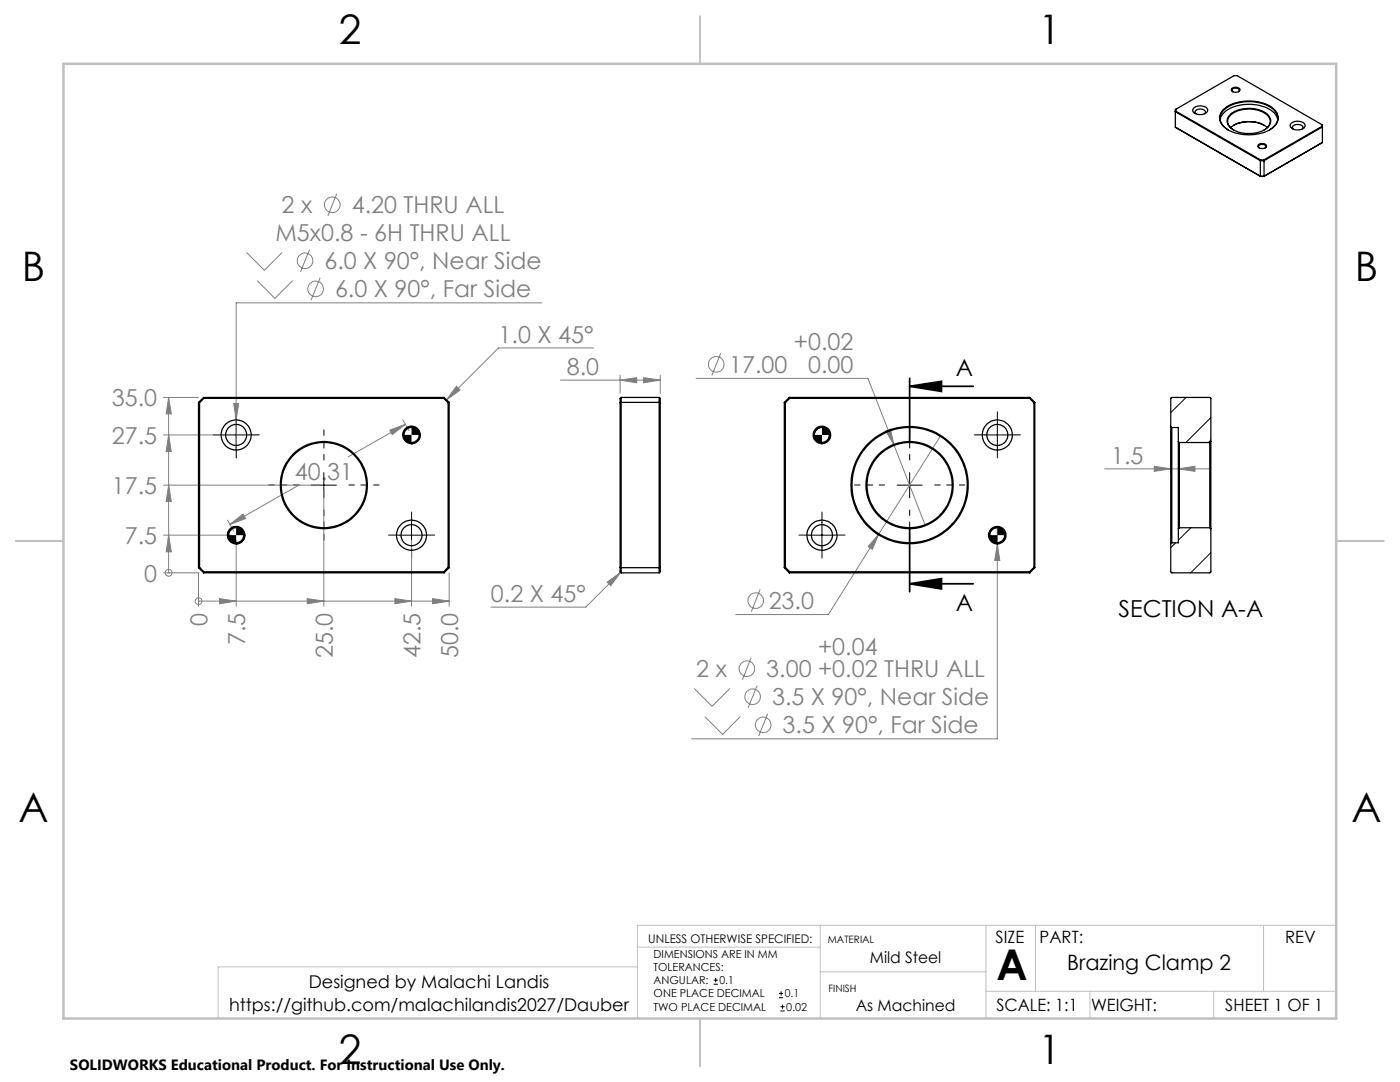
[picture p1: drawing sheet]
<svg xmlns="http://www.w3.org/2000/svg" width="279mm" height="216mm" viewBox="0 0 279 216" stroke-linecap="round" stroke-linejoin="round" font-family="sans-serif">
<g fill="none" stroke="#808080" stroke-width=".2">
<path d="M67.2 38.6l-1.8 4.5M49.2 50.4l3.6 3.5 3.5-3.5M51.3 56l3.6 3.5 3.5-3.5M61.8 49.8l-1.8 4.5M63.9 55.4l-1.8 4.5M32.6 79.3h7M33.7 79.3l.5 3.3h-1zM33.7 79.3v35M91.1 77.1l.7 .7-2.7 2zM108.1 60.4h-61v29.4M111.8 75.8h20M118.4 69.4h-18.9l-10.4 10.4"/>
<path d="M123.8 75.8l3.3-.4v1zM123.8 74.9v3.6M128.4 75.4l3.4 .4-3.4 .6zM131.8 74.9v3.6M138.9 75.5h34.3l11.4 29.2M143.8 70.5l-1.7 4.4M32.6 96.8h31M32.6 86.8h13.5M33.7 96.8l.5 3.3h-1zM33.7 86.8l.5 3.3h-1zM46.6 80.5h1l-.5 3.3zM59.8 96.7l-13.9 7.9"/>
<path d="M64.6 97.8v23.2M77.8 85.8l3.1-1.1-2.6 2zM80.4 83.8l1.2 2.1M80.9 84.7l-11.4 6.5M176.8 86l.9-.4 .7 3.3zM187.6 87.1l-22.3 35.5h-18.5M220.5 93.6h21M230.4 93l3.2 .6-3.2 .5zM233.6 86.1v8.4M235.2 93.6l3.3-.6v1.1zM32.6 114.3h7v6.7M32.6 106.8h13.5"/>
<path d="M33.7 114.3h.1M33.7 106.8l.5 3.3h-1zM39.6 119.9h.1M39.6 119.9h50M43.8 119.5l3.3 .4-3.3 .6zM45.4 103.8l1.2 2.1M45.9 104.6l2.6-2 .5 .9zM47.1 107.8v13.2M61.3 119.5l3.3 .4-3.3 .6zM78.8 119.5l3.3 .4-3.3 .6zM82.1 107.8v13.2M86.3 119.5l3.3 .4-3.3 .6z"/>
<path d="M89.6 114.3v6.7M121.2 116.2l2.7-2-2 2.7zM123.9 114.2l-7 6.9h-18.9M151.7 117.6l-1.8 4.5M175.4 106.5l-1.3 3.1-.9-.5zM199 108.5l.5 3.3h-1zM199 105.1v42.3h-61M138.5 137.4l3.6 3.5 3.6-3.5M149.9 131.2l-1.7 4.4M151.1 136.8l-1.8 4.5M140.7 143l3.5 3.5 3.5-3.5M153.2 142.4l-1.8 4.5"/>
<circle cx="60.9" cy="52" r="1.55"/>
<circle cx="63" cy="57.6" r="1.55"/>
<circle cx="66.3" cy="40.9" r="1.56"/>
<circle cx="142.9" cy="72.7" r="1.55"/>
<circle cx="33.7" cy="114.3" r=".67"/>
<circle cx="39.6" cy="120" r=".68"/>
<circle cx="150.8" cy="119.9" r="1.56"/>
<circle cx="149.1" cy="133.4" r="1.55"/>
<circle cx="150.2" cy="139" r="1.55"/>
<circle cx="152.3" cy="144.6" r="1.55"/>
</g>
<g fill="none" stroke="#000" stroke-width=".2">
<path d="M44.6 86.8h5M47.1 84.3v5M62.1 96.8h5M64.6 94.3v5M82.1 85.1a1.75 1.75 0 0 0-1.7 1.7M83.9 86.8a1.81 1.81 0 0 1-1.8 1.7M164 85.3a1.44 1.44 0 0 0-1.5 1.5M165.5 86.8a1.56 1.56 0 0 1-1.5 1.5M179 96.8h5M181.5 94.3v5M196.5 86.8h5M199 84.3v5"/>
<path d="M47.1 105.1a1.75 1.75 0 0 0-1.7 1.7M48.9 106.8a1.81 1.81 0 0 1-1.8 1.7M79.6 106.8h5M82.1 104.3v5M161.5 106.8h5M164 104.3v5M199 105.3a1.49 1.49 0 0 0-1.5 1.5M200.5 106.8a1.49 1.49 0 0 1-1.5 1.5M142.4 196.4h.9M142.4 195.6h.9M142.8 195.2v.8M155.5 199.1h.8"/>
<path d="M155.5 198.2h.8M155.9 197.8v.8M155.8 201.7h.8M155.8 200.9h.8M156.2 200.4v.9"/>
</g>
<path d="M181.5 77.1l6.4-1v2zM181.5 77.1h12.7M181.5 75.5v12.7M181.5 116.5l6.4-1v2zM181.5 105.4v12.7M181.5 116.5h12.7" fill="none" stroke="#000" stroke-width=".35"/>
<path d="M59.6 96.8h-6M64.6 91.8v-6M69.6 96.8h6M176.5 96.8h-6M181.5 91.8v-6M186.5 96.8h6M64.6 101.8v6M181.5 101.8v6" fill="none" stroke="#000" stroke-width=".2" stroke-dasharray="15.2 1.3 1.3 1.3" stroke-dashoffset="14.1"/>
<g fill="none" stroke="#000" stroke-width=".2" stroke-dasharray="15.2 1.3 1.3 1.3">
<path d="M44.6 86.8h-2.1M47.1 84.3v-2.1M47.1 89.3v2.1M49.6 86.8h2.1M196.5 86.8h-2.1M199 84.3v-2.1M199 89.3v2.1M201.5 86.8h2.1M79.6 106.8h-2.1M82.1 104.3v-2.1M82.1 109.3v2.1M84.6 106.8h2.1"/>
<path d="M161.5 106.8h-2.1M164 104.3v-2.1M164 109.3v2.1M166.5 106.8h2.1"/>
</g>
<path d="M127.2 189h36.5M127.2 192.9h-83.7v10.3M163.7 184.6v18.6M163.7 193.9h33.1M196.8 184.6v18.6M196.8 197.8h69.9M206.7 184.6v13.2M217.5 197.8v5.4M242.2 197.8v5.4M252.2 184.6v13.2M266.7 184.6h-139.5v18.6" fill="none" stroke="#c0c0c0" stroke-width=".2"/>
<path d="M139.7 3.2v9.5M3.1 107.9h9.6M266.7 107.9h9.5M139.7 203.2v9.6" fill="none" stroke="#c0c0c0" stroke-width=".25"/>
<path d="M12.7 12.7h254v190.5h-254z" fill="none" stroke="#c0c0c0" stroke-width=".5"/>
<g fill="#000">
<path d="M181.5 77.1l6.4-1v2zM181.5 116.5l6.4-1v2z"/>
<path d="M197.5 106.8a1.56 1.56 0 0 0 1.5 1.5v-1.5zM199 105.3v1.5h1.5a1.44 1.44 0 0 0-1.5-1.5zM162.5 86.8a1.56 1.56 0 0 0 1.5 1.5v-1.5zM164 85.3v1.5h1.5a1.5 1.5 0 0 0-1.5-1.5zM45.4 106.8a1.81 1.81 0 0 0 1.7 1.7v-1.7zM47.1 105.1v1.7h1.8a1.75 1.75 0 0 0-1.8-1.7zM80.4 86.8a1.81 1.81 0 0 0 1.7 1.7v-1.7zM82.1 85.1v1.7h1.8a1.75 1.75 0 0 0-1.8-1.7z"/>
</g>
<g fill="#808080">
<path d="M33.7 106.8l.5 3.3h-1zM33.7 96.8l.5 3.3h-1zM33.7 86.8l.5 3.3h-1zM33.7 79.3l.5 3.3h-1z"/>
<path d="M43.8 119.5l3.3 .4-3.3 .6zM61.3 119.5l3.3 .4-3.3 .6zM78.8 119.5l3.3 .4-3.3 .6zM86.3 119.5l3.3 .4-3.3 .6z"/>
<path d="M175.4 106.5l-2.2 2.6 .9 .5zM176.8 86l1.6 2.9-.7-3.3zM199 108.5l-.5 3.3h1zM123.8 75.8l3.3-.4v1zM128.4 75.4l3.4 .4-3.4 .6zM121.2 116.2l2.7-2-2 2.7zM45.9 104.6l2.6-2 .5 .9zM77.8 85.8l3.1-1.1-2.6 2zM91.1 77.1l.7 .7-2.7 2zM46.6 80.5l.5 3.3 .5-3.3zM230.4 93l3.2 .6-3.2 .5zM235.2 93.6l3.3-.6v1.1z"/>
</g>
<g fill="none" stroke="#000" stroke-width=".25">
<path d="M245.8 17.7a1.01 1.01 0 0 1 1.7 .3 .99 .99 0 0 1-1.8-.1zM246 18.3a.43 .43 0 0 1 0-.6 .43 .43 0 0 1 .5-.1h.5a.36 .36 0 0 1 .3 .3 .36 .36 0 0 1-.1 .4M234.6 25.4l17 9.8M234.6 25.4h.1M234.7 21.8v.4M234.7 21.8l11.6-6.7h.6l16.9 9.8M234.7 22.2l16.9 9.7M234.7 22.2l-.1 .1 16.9 9.8M234.7 21.8l-.1 .1v3.5M238.2 21.6a1.97 1.97 0 0 1 2.8 .3 1.41 1.41 0 0 1-1.9 .9l-.6-.2a.63 .63 0 0 1-.3-1zM238.7 22.7a.58 .58 0 0 1-.1-.7 .58 .58 0 0 1 .7-.2l.9 .1a.45 .45 0 0 1 .4 .3 .45 .45 0 0 1-.2 .5M243.5 23.9a4 4 0 0 1 3.5-2.8 8 8 0 0 1 7.4 1.6l.4 .5 .2 .7"/>
<path d="M244.1 21.9a8.6 8.6 0 0 1 8.8-1 2.8 2.8 0 0 1 2 3.4 5.2 5.2 0 0 1-4.3 2.5 7.4 7.4 0 0 1-6.8-2.1 2.23 2.23 0 0 1 .3-2.8zM245.1 25.9a2.44 2.44 0 0 1-1.6-2.2 2.44 2.44 0 0 1 1.5-2.3 8.4 8.4 0 0 1 9.3 .6 2.28 2.28 0 0 1-.7 3.8l-.2 .1M245.4 23a6.1 6.1 0 0 1 7.8 .1 1.85 1.85 0 0 1-1 2.9 6.3 6.3 0 0 1-6.8-.6l-.1-.2a1.57 1.57 0 0 1 .1-2.2zM245.6 25.5a6.2 6.2 0 0 1 7.3 0M246.2 25.9a1.82 1.82 0 0 1-1.2-1.7 1.82 1.82 0 0 1 1.2-1.7 6.2 6.2 0 0 1 6.8 .6 1.78 1.78 0 0 1-.7 2.8M246.2 25a6.6 6.6 0 0 1 6.1 0M251.1 28.9a.99 .99 0 0 1 1.7 .3 1.04 1.04 0 0 1-1.8-.1zM251.3 29.5a.42 .42 0 0 1-.1-.5 .42 .42 0 0 1 .6-.2l.6 .1a.32 .32 0 0 1 .3 .3 .32 .32 0 0 1-.2 .3M251.5 32.1h.8M251.5 35.2h.8M251.5 32.1v3.1M251.5 35.2h.1"/>
<path d="M251.6 31.9h.6M251.6 31.9l-.1 .2M251.6 35.2h.6M252.2 31.9l.1 .2M252.3 32.1v3.1M252.3 35.2h-.1M257.7 24.6a1.95 1.95 0 0 1 2.8 .3 1.41 1.41 0 0 1-2 1l-.4-.1a.67 .67 0 0 1-.6-.5 .67 .67 0 0 1 .2-.7zM258.1 25.8a.53 .53 0 0 1-.1-.7 .53 .53 0 0 1 .6-.2h.9a.49 .49 0 0 1 .5 .3 .49 .49 0 0 1-.1 .6M263.8 24.9v.3M263.8 25.2l-11.6 6.7M263.8 25.2l.1 .1-11.6 6.8M263.8 24.9h.1v3.5"/>
<path d="M263.9 28.4l-11.7 6.8M263.9 28.4l-.1 .1M40.6 79.3h48M40.6 79.3l-1 1M40.6 79.3l.1 .2M40.7 79.5h47.8M40.7 79.5l-.9 .9M88.5 79.5l.9 .9M88.6 79.3l-.1 .2M88.6 79.3l1 1M124 79.3h7.6M124 79.3l-.2 .2v34.6l.2 .2"/>
<path d="M124 79.3v35M131.6 79.3v35M131.6 79.3l.2 .2v34.6l-.2 .2M157.5 79.3h48M157.5 79.3l.1 .2M157.5 79.3l-1 1M157.6 79.5l-.9 .9M157.6 79.5h47.9M205.5 79.5l.8 .9M205.5 79.3v.2M205.5 79.3l1 1M39.6 80.3v33"/>
<path d="M39.6 80.3l.2 .1M39.8 80.4v32.8M89.4 80.4v32.8M89.6 80.3l-.2 .1M89.6 80.3v33M123.8 80.4h8M156.5 80.3v33M156.5 80.3l.2 .1M156.7 80.4v32.8M206.3 80.4v32.8M206.5 80.3l-.2 .1M206.5 80.3v33"/>
<path d="M233.6 85.1v23.4M233.6 85.1v-5.6l.3-.2h7.5l.3 .2v8.6M233.6 85.1l.3 .2M233.9 85.3v23M233.9 85.3h1.3v2.8M235.2 88.1v17.4M235.2 88.1l.2 .2M235.4 88.3v17M235.4 88.3h6M241.4 88.3v17M241.7 88.1v17.4M241.7 88.1l-.3 .2"/>
<path d="M39.6 113.3l1 1M39.8 113.2l.9 .9M39.8 113.2l-.2 .1M40.6 114.3h48M40.7 114.1h47.8M40.7 114.1l-.1 .2M88.5 114.1l.1 .2M89.4 113.2l-.9 .9M89.4 113.2l.2 .1M89.6 113.3l-1 1M123.8 113.2h8M124 114.3h7.6"/>
<path d="M156.5 113.3l1 1M156.7 113.2l.9 .9M156.7 113.2l-.2 .1M157.5 114.3h48M157.6 114.1h47.9M157.6 114.1l-.1 .2M205.5 114.1v.2M206.3 113.2l-.8 .9M206.3 113.2l.2 .1M206.5 113.3l-1 1M233.9 108.3l-.3 .2M235.2 105.5v2.8h-1.3"/>
<path d="M235.4 105.3l-.2 .2M235.4 105.3h6M241.4 105.3l.3 .2M241.7 105.5v8.6l-.3 .2h-7.5l-.3-.2v-5.6"/>
<circle cx="47.1" cy="86.8" r="3"/>
<circle cx="47.1" cy="86.8" r="2.1"/>
<circle cx="64.6" cy="96.8" r="8.5"/>
<circle cx="64.6" cy="96.8" r="8.7"/>
<circle cx="82.1" cy="86.8" r="1.5"/>
<circle cx="82.1" cy="86.8" r="1.75"/>
<circle cx="164" cy="86.8" r="1.51"/>
<circle cx="164" cy="86.8" r="1.75"/>
<circle cx="181.5" cy="96.8" r="11.5"/>
<circle cx="181.5" cy="96.8" r="8.7"/>
<circle cx="181.5" cy="96.8" r="8.5"/>
<circle cx="181.5" cy="96.8" r="11.7"/>
<circle cx="199" cy="86.8" r="2.1"/>
<circle cx="199" cy="86.8" r="3"/>
<circle cx="47.1" cy="106.8" r="1.5"/>
<circle cx="47.1" cy="106.8" r="1.75"/>
<circle cx="82.1" cy="106.8" r="2.1"/>
<circle cx="82.1" cy="106.8" r="3"/>
<circle cx="164" cy="106.8" r="2.99"/>
<circle cx="164" cy="106.8" r="2.1"/>
<circle cx="199" cy="106.8" r="1.75"/>
<circle cx="199" cy="106.8" r="1.5"/>
</g>
<path d="M236.7 79.3l-3.1 3M241.7 83.3l-5 5M241.7 87.8l-.5 .5M234.6 108.3l-1 1M237.7 105.3l-2.5 2.5M241.7 110.3l-4.1 4" fill="none" stroke="#000" stroke-width=".2"/>
<text font-size="8.5" x="198.9" y="195.5">A</text>
<g font-size="8.1">
<text x="67.6" y="8.9">2</text>
<text x="207.3" y="8.9">1</text>
<text x="4.4" y="56.2">B</text>
<text x="270.4" y="56.2">B</text>
<text x="3.7" y="164.1">A</text>
<text x="269.7" y="164.1">A</text>
<text x="67.6" y="212.4">2</text>
<text x="207.3" y="212.4">1</text>
</g>
<g font-size="4.7" fill="#808080">
<text x="56.2" y="42.6">2 x</text>
<text x="70.2" y="42.6">4.20 THRU ALL</text>
<text x="55" y="48.2">M5x0.8 - 6H THRU ALL</text>
<text x="64.8" y="53.7">6.0 X 90°, Near Side</text>
<text x="66.9" y="59.3">6.0 X 90°, Far Side</text>
<text x="99.5" y="68.4">1.0 X 45°</text>
<text x="158.5" y="69.9">+0.02</text>
<text x="113.1" y="74.8">8.0</text>
<text x="145.5" y="74.4">17.00</text>
<text x="161.3" y="74.5">0.00</text>
<text x="22.3" y="81">35.0</text>
<text x="22.3" y="88.5">27.5</text>
<text x="58.8" y="95.7">40.31</text>
<text x="221.8" y="92.5">1.5</text>
<text x="22.3" y="98.5">17.5</text>
<text x="24.9" y="108.5">7.5</text>
<text x="28.8" y="116">0</text>
<text x="41.4" y="124.8" transform="rotate(-90 41.4 124.8)">0</text>
<text x="98" y="120.1">0.2 X 45°</text>
<text x="153.4" y="121.5">23.0</text>
<text x="48.9" y="128.7" transform="rotate(-90 48.9 128.7)">7.5</text>
<text x="66.4" y="131.3" transform="rotate(-90 66.4 131.3)">25.0</text>
<text x="83.9" y="131.3" transform="rotate(-90 83.9 131.3)">42.5</text>
<text x="91.4" y="131.3" transform="rotate(-90 91.4 131.3)">50.0</text>
<text x="163.3" y="130.6">+0.04</text>
<text x="139" y="135.1">2 x</text>
<text x="152.9" y="135.1">3.00 +0.02 THRU ALL</text>
<text x="154.1" y="140.7">3.5 X 90°, Near Side</text>
<text x="156.2" y="146.3">3.5 X 90°, Far Side</text>
</g>
<g font-size="4.7">
<text x="190.8" y="75">A</text>
<text x="190.8" y="121.8">A</text>
<text x="223.2" y="123">SECTION A-A</text>
</g>
<text font-size="4.2" x="213" y="193.5">Brazing Clamp 2</text>
<g font-size="3.5">
<text x="61.6" y="197.1">Designed by Malachi Landis</text>
<text x="45.7" y="201.7">https://github.com/malachilandis2027/Dauber</text>
</g>
<g font-size="3.4">
<text x="198.7" y="188.1">SIZE</text>
<text x="207.5" y="188.1">PART:</text>
<text x="256.5" y="188.2">REV</text>
<text x="198.8" y="201.7">SCALE: 1:1</text>
<text x="217.7" y="201.8">WEIGHT:</text>
<text x="244.5" y="201.7">SHEET 1 OF 1</text>
</g>
<g font-size="3.2">
<text x="173.6" y="192.2">Mild Steel</text>
<text x="170.8" y="201.7">As Machined</text>
</g>
<text font-size="3" x="14" y="213.5">SOLIDWORKS Educational Product. For Instructional Use Only.</text>
<text font-size="2.4" x="129.4" y="188.1">UNLESS OTHERWISE SPECIFIED:</text>
<g font-size="2.2">
<text x="130.4" y="191.1">DIMENSIONS ARE IN MM</text>
<text x="130.4" y="193.7">TOLERANCES:</text>
<text x="130.4" y="196.4">ANGULAR:</text>
<text x="143.6" y="196.4">0.1</text>
<text x="130.4" y="199">ONE PLACE DECIMAL</text>
<text x="130.4" y="201.7">TWO PLACE DECIMAL</text>
<text x="156.6" y="199">0.1</text>
<text x="156.9" y="201.7">0.02</text>
</g>
<g font-size="2">
<text x="165.2" y="188.1">MATERIAL</text>
<text x="165.4" y="197.9">FINISH</text>
</g>
</svg>
